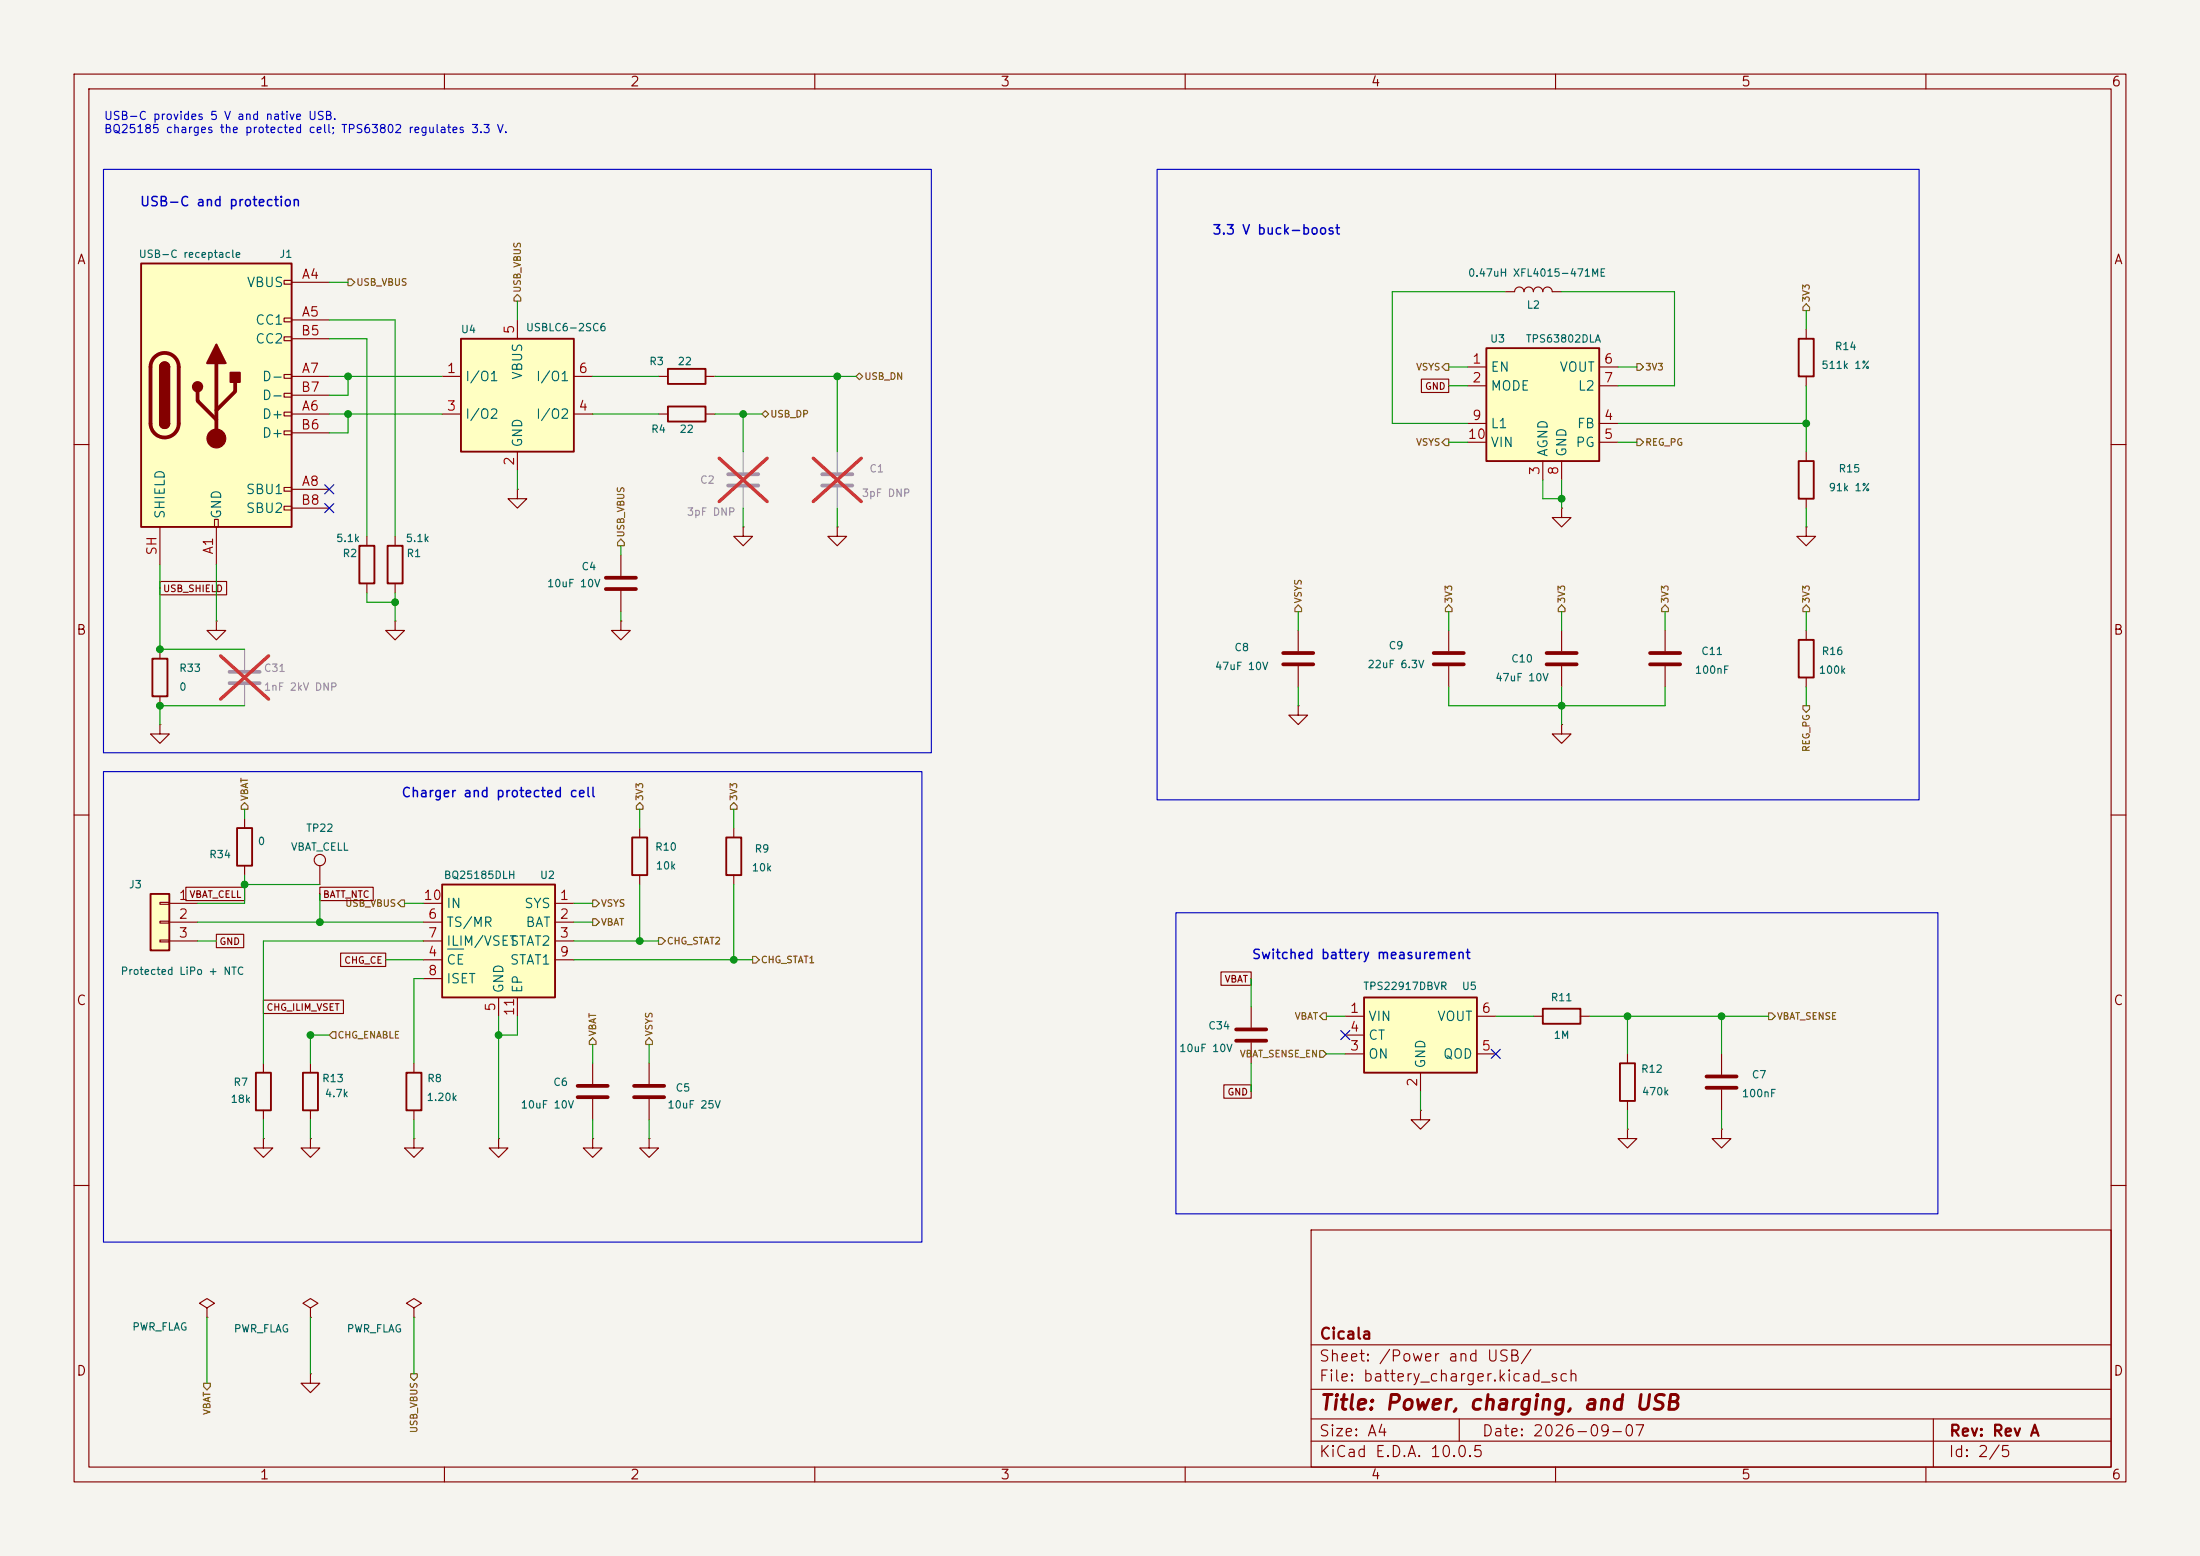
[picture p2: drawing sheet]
<svg xmlns="http://www.w3.org/2000/svg" width="297mm" height="210mm" viewBox="0 0 297 210" stroke-linecap="round" stroke-linejoin="round" font-family="sans-serif">
<path d="M0 0h297v210h-297z" fill="#f5f4ef" stroke="#f5f4ef" stroke-width=".14"/>
<g fill="none" stroke="#840000" stroke-width=".15">
<path d="M10 10h277v190h-277zM12 12h273v186h-273zM60 10v2M110 10v2M160 10v2M210 10v2M260 10v2M10 60h2M285 60h2M83.8 83.8v1.3h1.3l-1.3 1.3-1.3-1.3h1.3M83.8 83.8h.1M10 110h2"/>
<path d="M285 110h2M41.9 153.7v1.2h1.3l-1.3 1.3-1.3-1.3h1.3M41.9 153.7h.1M87.6 153.7v1.2h1.3l-1.3 1.3-1.2-1.3h1.2M87.6 153.7h.1M87.6 143.5v2.8M87.6 148.3v2.8M10 160h2M177 166h108v32h-108zM285 160h2M60 198v2M110 198v2"/>
<path d="M160 198v2M177 194.5h108M177 191.5h108M177 187.5h108M177 181.5h108M197 191.5v3M210 198v2M260 198v2M261 191.5v6.5"/>
</g>
<path d="M85.6 146.6h4.1M85.6 148.1h4.1" fill="none" stroke="#840000" stroke-width=".51"/>
<path d="M59.7 119.4h15.2v15.2h-15.2z" fill="#ffffc2"/>
<path d="M59.7 119.4h15.2v15.2h-15.2zM85.3 113h2.1v5.1h-2.1z" fill="none" stroke="#840000" stroke-width=".25"/>
<g fill="none" stroke="#840000" stroke-width=".15">
<path d="M203.2 39.4h1.3a.64 .64 0 0 1 .6-.7 .64 .64 0 0 1 .6 .7 .64 .64 0 0 1 .7-.7 .64 .64 0 0 1 .6 .7 .64 .64 0 0 1 .6-.7 .64 .64 0 0 1 .7 .7 .64 .64 0 0 1 .6-.7 .64 .64 0 0 1 .6 .7h1.3M175.3 95.3v1.2h1.2l-1.2 1.3-1.3-1.3h1.3M175.3 95.3h.1M175.3 85.1v2.8M175.3 89.9v2.8M195.6 85.1v2.8M195.6 89.9v2.8M210.8 97.8v1.3h1.3l-1.3 1.2-1.3-1.2h1.3M210.8 97.8h.1M210.8 85.1v2.8M210.8 89.9v2.8M86.4 111.8v1.2"/>
<path d="M86.4 118.1v1.3M57.1 121.9h2.6M57.1 124.5h2.6M57.1 127h2.6M57.1 129.5h2.6M57.1 132.1h2.6M67.3 134.6v2.6M69.8 134.6v2.6M74.9 121.9h2.6M74.9 124.5h2.6M74.9 127h2.6M74.9 129.5h2.6"/>
</g>
<path d="M60.4 128.1h2.2" fill="none" stroke="#006464" stroke-width=".15"/>
<path d="M173.2 88.1h4.1M173.2 89.7h4.1M193.5 88.1h4.1M193.5 89.7h4.1M208.8 88.1h4.1M208.8 89.7h4.1" fill="none" stroke="#840000" stroke-width=".51"/>
<path d="M200.7 47h15.2v15.2h-15.2z" fill="#ffffc2"/>
<path d="M90.2 49.8h5v2h-5zM200.7 47h15.2v15.2h-15.2zM242.8 45.7h2.1v5.1h-2.1zM242.8 62.2h2.1v5.1h-2.1zM242.8 86.4h2.1v5h-2.1zM32 111.8h2v5h-2zM98 113h2.1v5.1h-2.1z" fill="none" stroke="#840000" stroke-width=".25"/>
<g fill="none" stroke="#840000" stroke-width=".15">
<path d="M88.9 50.8h1.3M95.2 50.8h1.3M198.1 49.5h2.6M198.1 52.1h2.6M198.1 57.2h2.6M198.1 59.7h2.6M215.9 49.5h2.5M215.9 52.1h2.5M215.9 57.2h2.5M215.9 59.7h2.5M243.8 44.5v1.2M243.8 50.8v1.3"/>
<path d="M208.3 62.2v2.6M210.8 68.6v1.3h1.3l-1.3 1.2-1.3-1.2h1.3M210.8 68.6h.1M210.8 62.2v2.6M243.8 71.1v1.3h1.3l-1.3 1.3-1.2-1.3h1.2M243.8 71.1h.1M243.8 61v1.2M243.8 67.3v1.3M224.8 85.1v2.8M224.8 89.9v2.8M243.8 85.1v1.3M243.8 91.4v1.3"/>
<path d="M33 110.5v1.3M33 116.8v1.3M43.2 116.8v2.6M99.1 111.8v1.2M99.1 118.1v1.3"/>
<circle cx="43.2" cy="116.1" r=".76"/>
</g>
<path d="M222.8 88.1h4M222.8 89.7h4" fill="none" stroke="#840000" stroke-width=".51"/>
<path d="M31 90.7h4.1M31 92.2h4.1" fill="none" stroke="#9c9b98" stroke-width=".51"/>
<path d="M33 87.6v2.8M33 92.5v2.8" fill="none" stroke="#9c9b98" stroke-width=".15"/>
<path d="M29.8 88.5l6.5 5.9M36.3 88.5l-6.5 5.9" fill="none" stroke="#e12e31" stroke-width=".46"/>
<path d="M184.1 134.6h15.3v10.2h-15.3z" fill="#ffffc2"/>
<path d="M184.1 134.6h15.3v10.2h-15.3z" fill="none" stroke="#840000" stroke-width=".25"/>
<path d="M181.6 137.2h2.5M181.6 139.7h2.5M199.4 137.2h2.5M181.6 142.2h2.5M191.8 144.8v2.5M199.4 142.2h2.5" fill="none" stroke="#840000" stroke-width=".15"/>
<path d="M62.2 45.7h15.3v15.3h-15.3z" fill="#ffffc2"/>
<path d="M62.2 45.7h15.3v15.3h-15.3zM48.5 73.7h2v5h-2zM20.6 88.9h2v5.1h-2z" fill="none" stroke="#840000" stroke-width=".25"/>
<g fill="none" stroke="#840000" stroke-width=".15">
<path d="M59.7 50.8h2.5M59.7 55.9h2.5M69.8 43.2v2.5M77.5 50.8h2.5M77.5 55.9h2.5M49.5 72.4v1.3M49.5 78.7v1.3M69.8 61v2.5M100.3 71.1v1.3h1.3l-1.3 1.3-1.2-1.3h1.2M100.3 71.1h.1M113 71.1v1.3h1.3l-1.3 1.3-1.2-1.3h1.2M113 71.1h.1"/>
<path d="M21.6 97.8v1.3h1.3l-1.3 1.2-1.3-1.2h1.3M21.6 97.8h.1M21.6 87.6v1.3M21.6 94v1.3M29.2 83.8v1.3h1.3l-1.3 1.3-1.3-1.3h1.3M29.2 83.8h.1M168.9 135.9v2.8M168.9 140.7v2.8M191.8 149.9v1.2h1.2l-1.2 1.3-1.3-1.3h1.3M191.8 149.9h.1"/>
</g>
<path d="M111 64h4.1M111 65.5h4.1" fill="none" stroke="#9c9b98" stroke-width=".51"/>
<path d="M113 61v2.8M113 65.8v2.8" fill="none" stroke="#9c9b98" stroke-width=".15"/>
<path d="M109.8 61.8l6.5 5.9M116.3 61.8l-6.5 5.9" fill="none" stroke="#e12e31" stroke-width=".46"/>
<path d="M166.9 138.9h4M166.9 140.5h4" fill="none" stroke="#840000" stroke-width=".51"/>
<path d="M19 35.6h20.4v35.5h-20.4z" fill="#ffffc2"/>
<g fill="none" stroke="#840000" stroke-width=".15">
<path d="M38.4 37.8h1v.6h-1zM39.4 38.1h5M38.4 42.9h1v.5h-1zM38.4 45.5h1v.5h-1zM38.4 50.5h1v.6h-1zM38.4 53.1h1v.5h-1zM38.4 55.6h1v.5h-1zM38.4 58.2h1v.5h-1zM39.4 43.2h5M39.4 55.9h5M39.4 50.8h5M39.4 45.7h5"/>
<path d="M39.4 58.4h5M39.4 53.3h5M21.6 71.1v5.1M29 70.1h.5v1h-.5zM29.2 71.1v5.1M38.4 65.8h1v.5h-1zM38.4 68.3h1v.5h-1zM39.4 66h5M39.4 68.6h5M53.3 72.4v1.3M53.3 78.7v1.3M53.3 83.8v1.3h1.3l-1.3 1.3-1.2-1.3h1.2"/>
<path d="M53.3 83.8h.1M207 137.2h1.3M213.4 137.2h1.2M35.6 153.7v1.2h1.2l-1.2 1.3-1.3-1.3h1.3M35.6 153.7h.1M67.3 153.7v1.2h1.3l-1.3 1.3-1.3-1.3h1.3M67.3 153.7h.1M80 153.7v1.2h1.3l-1.3 1.3-1.3-1.3h1.3M80 153.7h.1M80 143.5v2.8M80 148.3v2.8M219.7 152.4v1.3h1.3l-1.3 1.2-1.3-1.2h1.3"/>
<path d="M219.7 152.4h.1M219.7 142.2v1.3M219.7 148.6v1.3M232.4 152.4v1.3h1.3l-1.3 1.2-1.3-1.2h1.3M232.4 152.4h.1M232.4 142.2v2.8M232.4 147.1v2.8"/>
</g>
<path d="M19 35.6h20.4v35.5h-20.4zM21.6 49.5a.64 .64 0 0 1 .6-.6 .64 .64 0 0 1 .7 .6M21.6 57.2a.64 .64 0 0 0 .6 .6 .64 .64 0 0 0 .7-.6M52.3 73.7h2.1v5h-2.1zM208.3 136.1h5.1v2.1h-5.1zM218.7 143.5h2v5.1h-2z" fill="none" stroke="#840000" stroke-width=".25"/>
<path d="M20.9 48.2a1.9 1.9 0 0 1 2-.4 1.9 1.9 0 0 1 1.2 1.7v7.7a1.91 1.91 0 0 1-1.9 1.8 1.91 1.91 0 0 1-1.9-1.8v-7.7a1.9 1.9 0 0 1 .6-1.3zM26.7 52.8v1.3l2.5 2.5M29.2 49v10.2M31.7 51.6v1.2l-2.5 2.6M78 146.6h4M78 148.1h4M230.4 145.3h4M230.4 146.8h4" fill="none" stroke="#840000" stroke-width=".51"/>
<g fill="#840000" stroke="#840000" stroke-width=".25">
<path d="M21.6 49.5h1.3v7.7h-1.3z"/>
<path d="M21.8 49.1a.64 .64 0 0 1 .7-.2 .64 .64 0 0 1 .4 .6h-1.3z"/>
<path d="M21.6 57.2h1.3a.64 .64 0 0 1-.7 .6 .64 .64 0 0 1-.6-.6z"/>
<path d="M29.2 46.5l1.3 2.5h-2.6z"/>
<path d="M31.1 50.3h1.3v1.3h-1.3z"/>
<circle cx="26.7" cy="52.2" r=".63"/>
</g>
<circle cx="29.2" cy="59.2" r="1.27" fill="#840000" stroke="#840000" stroke-width=".15"/>
<path d="M20.3 120.7h2.6v7.6h-2.6z" fill="#ffffc2"/>
<path d="M90.2 54.9h5v2h-5zM20.3 120.7h2.6v7.6h-2.6zM34.5 144.8h2.1v5.1h-2.1zM40.9 144.8h2v5.1h-2zM54.9 144.8h2v5.1h-2z" fill="none" stroke="#840000" stroke-width=".25"/>
<g fill="none" stroke="#840000" stroke-width=".15">
<path d="M88.9 55.9h1.3M95.2 55.9h1.3M191.9 51.2h3.7v1.8h-3.7zM21.6 78.5h9v1.8h-9zM69.8 66v1.3h1.3l-1.3 1.3-1.2-1.3h1.2M69.8 66h.1M83.8 74.9v2.8M83.8 79.8v2.8M25.1 119.7h7.9v1.9h-7.9zM43.2 119.7h7.2v1.9h-7.2zM21.6 121.8h1.3v.2h-1.3zM21.6 124.3h1.3v.3h-1.3z"/>
<path d="M21.6 126.9h1.3v.2h-1.3zM22.9 121.9h3.8M22.9 124.5h3.8M22.9 127h3.8M29.2 126.1h3.7v1.8h-3.7zM35.6 135h10.8v1.8h-10.8zM46 128.6h6.1v1.8h-6.1zM164.8 131.2h4.1v1.8h-4.1zM35.6 143.5v1.3M35.6 149.9v1.2M41.9 143.5v1.3M41.9 149.9v1.2"/>
<path d="M55.9 153.7v1.2h1.2l-1.2 1.3-1.3-1.3h1.3M55.9 153.7h.1M55.9 143.5v1.3M55.9 149.9v1.2M165.2 146.4h3.7v1.8h-3.7zM27.9 176.5l1.1-.6-1.1-.6-1 .6 1 .6v1.3M27.9 177.8h.1M41.9 176.5l1-.6-1-.6-1 .6 1 .6v1.3M41.9 177.8h.1M55.9 176.5l1-.6-1-.6-1 .6 1 .6v1.3M55.9 177.8h.1M41.9 185.4v1.3h1.3l-1.3 1.3-1.3-1.3h1.3"/>
<path d="M41.9 185.4h.1"/>
</g>
<path d="M98.3 64h4.1M98.3 65.5h4.1" fill="none" stroke="#9c9b98" stroke-width=".51"/>
<path d="M100.3 61v2.8M100.3 65.8v2.8" fill="none" stroke="#9c9b98" stroke-width=".15"/>
<path d="M97.1 61.8l6.5 5.9M103.6 61.8l-6.5 5.9" fill="none" stroke="#e12e31" stroke-width=".46"/>
<path d="M81.8 78h4.1M81.8 79.5h4.1" fill="none" stroke="#840000" stroke-width=".51"/>
<g fill="none" stroke="#725600" stroke-width=".15">
<path d="M47 37.7h.4l.5 .4-.5 .5h-.4zM69.4 40.2l.4-.5 .5 .5v.4h-.9zM102.9 55.9l.4-.5 .5 .5-.5 .4zM115.6 50.8l.4-.4 .5 .4-.5 .5zM195.1 49.1h.5v.9h-.5l-.4-.5zM195.1 59.2h.5v.9h-.5l-.4-.4zM221 49.1h.4l.5 .4-.5 .5h-.4zM221 59.2h.4l.5 .5-.5 .4h-.4zM243.8 41l.5 .5v.4h-.9v-.4zM83.8 72.8l.5 .4v.5h-.9v-.5zM175.3 81.7l.4 .4v.5h-.9v-.5zM195.6 81.7l.4 .4v.5h-.9v-.5z"/>
<path d="M210.8 81.7l.5 .4v.5h-.9v-.5zM224.8 81.7l.4 .4v.5h-.9v-.5zM243.4 95.3h.9v.4l-.5 .5-.4-.5zM243.8 81.7l.5 .4v.5h-.9v-.5zM33 108.3l.5 .5v.4h-.9v-.4zM86.4 108.3l.4 .5v.4h-.9v-.4zM99.1 108.3l.4 .5v.4h-.9v-.4zM44.9 139.3h.4v.9h-.4l-.5-.5zM54.2 121.5h.4v.9h-.4l-.5-.5zM80 124h.5l.4 .5-.4 .4h-.5zM80 121.5h.5l.4 .4-.4 .5h-.5zM88.9 126.6h.4l.5 .4-.5 .5h-.4z"/>
<path d="M101.6 129.1h.4l.5 .4-.5 .5h-.4zM178.6 136.7h.5v.9h-.5l-.4-.4zM238.8 136.7h.4l.5 .5-.5 .4h-.4zM79.6 140.5l.4-.4 .5 .4v.5h-.9zM87.6 140.1l.5 .4v.5h-.9v-.5zM178.2 141.8h.4l.5 .4-.5 .5h-.4zM27.5 186.7h.9v.4l-.5 .5-.4-.5zM55.4 185.4h.9v.5l-.4 .4-.5-.4z"/>
</g>
<g fill="none" stroke="#009600" stroke-width=".15">
<path d="M44.4 38.1h2.6M203.2 39.4h-15.2v17.8h10.1M210.8 39.4h15.3v12.7h-7.7M44.4 55.9h15.3M44.4 50.8h15.3M44.4 45.7h5.1v26.7M44.4 43.2h8.9v29.2M47 50.8v2.5h-2.6M47 55.9v2.5h-2.6M69.8 40.6v2.6M80 55.9h8.9M80 50.8h8.9"/>
<path d="M96.5 55.9h6.4M96.5 50.8h19.1M100.3 55.9v5.1M113 50.8v10.2M195.6 49.5h2.5M195.6 52.1h2.5M195.6 59.7h2.5M218.4 49.5h2.6M218.4 59.7h2.6M218.4 57.2h25.4M243.8 41.9v2.6M243.8 52.1v8.9"/>
<path d="M21.6 76.2v11.4h11.4M29.2 76.2v7.6M69.8 63.5v2.5M83.8 73.7v1.2M100.3 68.6v2.5M113 68.6v2.5M208.3 64.8v2.5h2.5M210.8 64.8v3.8M243.8 68.6v2.5M33 95.3h-11.4v2.5M49.5 80v1.3h3.8M53.3 80v3.8"/>
<path d="M83.8 82.6v1.2M175.3 82.6v2.5M175.3 92.7v2.6M195.6 82.6v2.5M195.6 92.7v2.6h29.2v-2.6M210.8 82.6v2.5M210.8 92.7v5.1M224.8 82.6v2.5M243.8 82.6v2.5M243.8 92.7v2.6M33 118.1v3.8h-6.3M33 109.2v1.3"/>
<path d="M33 119.4h10.2M86.4 109.2v2.6M86.4 119.4v7.6M99.1 109.2v2.6M99.1 119.4v10.1M26.7 124.5h30.4M26.7 127h2.5M43.2 120.7v3.8M44.4 139.7h-2.5v3.8M52.1 129.5h5M54.6 121.9h2.5M57.1 127h-21.5v16.5"/>
<path d="M57.1 132.1h-1.2v11.4M67.3 137.2v16.5M69.8 137.2v2.5h-2.5M77.5 124.5h2.5M77.5 129.5h24.1M77.5 127h11.4M77.5 121.9h2.5M168.9 132.1v3.8M179.1 137.2h2.5M201.9 137.2h5.1M214.6 137.2h24.2M219.7 137.2v5"/>
<path d="M232.4 137.2v5M35.6 151.1v2.6M41.9 151.1v2.6M55.9 151.1v2.6M80 141v2.5M80 151.1v2.6M87.6 141v2.5M87.6 151.1v2.6M168.9 143.5v3.8M179.1 142.2h2.5M191.8 147.3v2.6M219.7 149.9v2.5"/>
<path d="M232.4 149.9v2.5M27.9 177.8v8.9M41.9 177.8v7.6M55.9 177.8v7.6"/>
</g>
<path d="M43.8 68l1.3 1.2M43.8 65.4l1.3 1.2M45.1 68l-1.3 1.2M45.1 65.4l-1.3 1.2M181 139.1l1.2 1.2M182.2 139.1l-1.2 1.2M201.3 141.6l1.2 1.2M202.5 141.6l-1.2 1.2" fill="none" stroke="#000084" stroke-width=".15"/>
<path d="M14 22.9h111.7v78.7h-111.7zM156.2 22.9h102.9v85.1h-102.9zM14 104.1h110.5v63.5h-110.5zM158.7 123.2h102.9v40.6h-102.9z" fill="none" stroke="#0000c2" stroke-width=".15"/>
<g fill="#009600" stroke="#009600" stroke-width=".14">
<circle cx="41.9" cy="139.7" r=".46"/>
<circle cx="33" cy="119.4" r=".46"/>
<circle cx="21.6" cy="87.6" r=".46"/>
<circle cx="21.6" cy="95.3" r=".46"/>
<circle cx="43.2" cy="124.5" r=".46"/>
<circle cx="53.3" cy="81.3" r=".46"/>
<circle cx="67.3" cy="139.7" r=".46"/>
<circle cx="86.4" cy="127" r=".46"/>
<circle cx="99.1" cy="129.5" r=".46"/>
<circle cx="219.7" cy="137.2" r=".46"/>
<circle cx="232.4" cy="137.2" r=".46"/>
<circle cx="47" cy="55.9" r=".46"/>
<circle cx="113" cy="50.8" r=".46"/>
<circle cx="100.3" cy="55.9" r=".46"/>
<circle cx="47" cy="50.8" r=".46"/>
<circle cx="243.8" cy="57.2" r=".46"/>
<circle cx="210.8" cy="67.3" r=".46"/>
<circle cx="210.8" cy="95.3" r=".46"/>
</g>
<text font-size="2" fill="#840000" x="178" y="190.8">Title: Power, charging, and USB</text>
<g font-size="1.5" fill="#840000">
<text x="178" y="184.1">Sheet: /Power and USB/</text>
<text x="178" y="181.1">Cicala</text>
<text x="178" y="186.8">File: battery_charger.kicad_sch</text>
<text x="178" y="197">KiCad E.D.A. 10.0.5</text>
<text x="178" y="194.2">Size: A4</text>
<text x="200" y="194.2">Date: 2026-09-07</text>
<text x="263" y="197">Id: 2/5</text>
<text x="263" y="194.2">Rev: Rev A</text>
</g>
<g font-size="1.3" fill="#840000">
<text x="35" y="12">1</text>
<text x="85" y="12">2</text>
<text x="135" y="12">3</text>
<text x="185" y="12">4</text>
<text x="235" y="12">5</text>
<text x="285" y="12">6</text>
<text x="10.3" y="36">A</text>
<text x="285.3" y="36">A</text>
<text x="10.2" y="86">B</text>
<text x="285.2" y="86">B</text>
<text x="10.2" y="136">C</text>
<text x="285.2" y="136">C</text>
<text x="10.2" y="186">D</text>
<text x="285.2" y="186">D</text>
<text x="35" y="200">1</text>
<text x="85" y="200">2</text>
<text x="135" y="200">3</text>
<text x="185" y="200">4</text>
<text x="235" y="200">5</text>
<text x="285" y="200">6</text>
</g>
<g font-size="1.3" fill="#0000c2">
<text x="18.8" y="28.2">USB-C and protection</text>
<text x="163.6" y="32">3.3 V buck-boost</text>
<text x="54.1" y="107.9">Charger and protected cell</text>
<text x="168.9" y="129.8">Switched battery measurement</text>
</g>
<g font-size="1.3" fill="#006464">
<text x="33.2" y="39.1">VBUS</text>
<text x="34.4" y="44.1">CC1</text>
<text x="34.4" y="46.7">CC2</text>
<text x="35.3" y="51.8">D-</text>
<text x="62.7" y="51.8">I/O1</text>
<text x="70.8" y="51.4" transform="rotate(-90 70.8 51.4)">VBUS</text>
<text x="72.3" y="51.8">I/O1</text>
<text x="201.1" y="50.5">EN</text>
<text x="201.1" y="53">MODE</text>
<text x="210.4" y="50.5">VOUT</text>
<text x="212.9" y="53">L2</text>
<text x="35.3" y="56.8">D+</text>
<text x="35.3" y="59.4">D+</text>
<text x="35.3" y="54.3">D-</text>
<text x="62.7" y="56.8">I/O2</text>
<text x="72.3" y="56.8">I/O2</text>
<text x="201.1" y="58.1">L1</text>
<text x="212.8" y="58.1">FB</text>
<text x="70.8" y="60.5" transform="rotate(-90 70.8 60.5)">GND</text>
<text x="201.1" y="60.7">VIN</text>
<text x="209.2" y="61.7" transform="rotate(-90 209.2 61.7)">AGND</text>
<text x="211.8" y="61.7" transform="rotate(-90 211.8 61.7)">GND</text>
<text x="212.6" y="60.7">PG</text>
<text x="22.6" y="70.1" transform="rotate(-90 22.6 70.1)">SHIELD</text>
<text x="30.2" y="70.1" transform="rotate(-90 30.2 70.1)">GND</text>
<text x="33.1" y="67">SBU1</text>
<text x="33.1" y="69.5">SBU2</text>
<text x="60.2" y="125.4">TS/MR</text>
<text x="60.2" y="122.9">IN</text>
<text x="70.7" y="122.9">SYS</text>
<text x="70.9" y="125.4">BAT</text>
<text x="60.2" y="130.5">CE</text>
<text x="60.2" y="128">ILIM/VSET</text>
<text x="68.8" y="128">STAT2</text>
<text x="68.8" y="130.5">STAT1</text>
<text x="60.2" y="133">ISET</text>
<text x="68.3" y="134.1" transform="rotate(-90 68.3 134.1)">GND</text>
<text x="70.8" y="134.1" transform="rotate(-90 70.8 134.1)">EP</text>
<text x="184.6" y="138.1">VIN</text>
<text x="184.6" y="143.2">ON</text>
<text x="184.6" y="140.7">CT</text>
<text x="193.9" y="138.1">VOUT</text>
<text x="194.7" y="143.2">QOD</text>
<text x="192.7" y="144.3" transform="rotate(-90 192.7 144.3)">GND</text>
</g>
<g font-size="1.3" fill="#a90000">
<text x="40.6" y="38">A4</text>
<text x="40.5" y="45.6">B5</text>
<text x="40.6" y="43">A5</text>
<text x="69.7" y="45.2" transform="rotate(-90 69.7 45.2)">5</text>
<text x="40.5" y="53.2">B7</text>
<text x="40.6" y="50.7">A7</text>
<text x="60.2" y="50.7">1</text>
<text x="78" y="50.7">6</text>
<text x="198.7" y="49.4">1</text>
<text x="198.7" y="51.9">2</text>
<text x="216.4" y="49.4">6</text>
<text x="216.4" y="51.9">7</text>
<text x="40.5" y="58.3">B6</text>
<text x="40.6" y="55.7">A6</text>
<text x="60.2" y="55.7">3</text>
<text x="78" y="55.7">4</text>
<text x="198.1" y="59.6">10</text>
<text x="198.7" y="57">9</text>
<text x="216.4" y="57">4</text>
<text x="216.4" y="59.6">5</text>
<text x="40.6" y="65.9">A8</text>
<text x="69.7" y="63" transform="rotate(-90 69.7 63)">2</text>
<text x="208.1" y="64.2" transform="rotate(-90 208.1 64.2)">3</text>
<text x="210.7" y="64.2" transform="rotate(-90 210.7 64.2)">8</text>
<text x="40.5" y="68.4">B8</text>
<text x="21.5" y="75.1" transform="rotate(-90 21.5 75.1)">SH</text>
<text x="29.1" y="74.9" transform="rotate(-90 29.1 74.9)">A1</text>
<text x="24" y="121.8">1</text>
<text x="24" y="124.3">2</text>
<text x="57.1" y="121.8">10</text>
<text x="57.7" y="124.3">6</text>
<text x="75.5" y="121.8">1</text>
<text x="75.5" y="124.3">2</text>
<text x="24" y="126.9">3</text>
<text x="57.7" y="129.4">4</text>
<text x="57.7" y="126.9">7</text>
<text x="57.7" y="131.9">8</text>
<text x="75.5" y="126.9">3</text>
<text x="75.5" y="129.4">9</text>
<text x="67.2" y="136.6" transform="rotate(-90 67.2 136.6)">5</text>
<text x="69.7" y="137.2" transform="rotate(-90 69.7 137.2)">11</text>
<text x="182.1" y="137">1</text>
<text x="199.9" y="137">6</text>
<text x="182.1" y="142.1">3</text>
<text x="182.1" y="139.6">4</text>
<text x="199.9" y="142.1">5</text>
<text x="191.6" y="146.8" transform="rotate(-90 191.6 146.8)">2</text>
</g>
<g font-size="1.1" fill="#0000c2">
<text x="14" y="16.5">USB-C provides 5 V and native USB.</text>
<text x="14" y="18.2">BQ25185 charges the protected cell; TPS63802 regulates 3.3 V.</text>
</g>
<g font-size="1" fill="#006464">
<text x="18.6" y="35">USB-C receptacle</text>
<text x="37.7" y="35">J1</text>
<text x="198.1" y="37.6">0.47uH XFL4015-471ME</text>
<text x="206" y="41.9">L2</text>
<text x="62.1" y="45.2">U4</text>
<text x="70.9" y="45">USBLC6-2SC6</text>
<text x="201.1" y="46.5">U3</text>
<text x="205.9" y="46.5">TPS63802DLA</text>
<text x="247.6" y="47.5">R14</text>
<text x="87.6" y="49.5">R3</text>
<text x="91.4" y="49.5">22</text>
<text x="245.8" y="50">511k 1%</text>
<text x="87.8" y="58.7">R4</text>
<text x="91.7" y="58.7">22</text>
<text x="248.1" y="64">R15</text>
<text x="246.8" y="66.5">91k 1%</text>
<text x="45.3" y="73.4">5.1k</text>
<text x="46.2" y="75.4">R2</text>
<text x="54.7" y="73.4">5.1k</text>
<text x="54.8" y="75.4">R1</text>
<text x="78.4" y="77.2">C4</text>
<text x="73.8" y="79.5">10uF 10V</text>
<text x="166.6" y="88.1">C8</text>
<text x="187.4" y="87.9">C9</text>
<text x="203.9" y="89.7">C10</text>
<text x="229.6" y="88.6">C11</text>
<text x="245.8" y="88.6">R16</text>
<text x="24.1" y="90.9">R33</text>
<text x="24.1" y="93.5">0</text>
<text x="163.9" y="90.7">47uF 10V</text>
<text x="184.5" y="90.4">22uF 6.3V</text>
<text x="201.8" y="92.2">47uF 10V</text>
<text x="228.7" y="91.2">100nF</text>
<text x="245.5" y="91.2">100k</text>
<text x="41.2" y="112.5">TP22</text>
<text x="28.2" y="116.1">R34</text>
<text x="34.7" y="114.3">0</text>
<text x="39.2" y="115.1">VBAT_CELL</text>
<text x="59.8" y="118.9">BQ25185DLH</text>
<text x="72.8" y="118.9">U2</text>
<text x="88.4" y="115.1">R10</text>
<text x="88.5" y="117.6">10k</text>
<text x="101.4" y="117.9">10k</text>
<text x="101.8" y="115.3">R9</text>
<text x="17.3" y="120.1">J3</text>
<text x="16.2" y="131.8">Protected LiPo + NTC</text>
<text x="184" y="133.9">TPS22917DBVR</text>
<text x="197.3" y="133.9">U5</text>
<text x="209.3" y="135.4">R11</text>
<text x="159.1" y="142.2">10uF 10V</text>
<text x="163" y="139.2">C34</text>
<text x="209.7" y="140.5">1M</text>
<text x="31.1" y="149.1">18k</text>
<text x="31.4" y="146.8">R7</text>
<text x="43.4" y="146.3">R13</text>
<text x="43.8" y="148.3">4.7k</text>
<text x="57.5" y="148.8">1.20k</text>
<text x="57.6" y="146.3">R8</text>
<text x="70.2" y="149.9">10uF 10V</text>
<text x="74.6" y="146.8">C6</text>
<text x="90" y="149.9">10uF 25V</text>
<text x="91.1" y="147.6">C5</text>
<text x="221.5" y="145">R12</text>
<text x="221.6" y="148.1">470k</text>
<text x="235.1" y="148.3">100nF</text>
<text x="236.4" y="145.8">C7</text>
<text x="17.8" y="179.8">PWR_FLAG</text>
<text x="31.5" y="180.1">PWR_FLAG</text>
<text x="46.7" y="180.1">PWR_FLAG</text>
</g>
<g font-size="1" fill="#939391">
<text x="94.4" y="65.5">C2</text>
<text x="117.3" y="64">C1</text>
<text x="92.7" y="69.8">3pF DNP</text>
<text x="116.3" y="67.3">3pF DNP</text>
<text x="35.5" y="90.9">C31</text>
<text x="35.5" y="93.5">1nF 2kV DNP</text>
</g>
<g font-size=".9" fill="#725600">
<text x="48" y="38.8">USB_VBUS</text>
<text x="70.5" y="39.6" transform="rotate(-90 70.5 39.6)">USB_VBUS</text>
<text x="244.5" y="40.9" transform="rotate(-90 244.5 40.9)">3V3</text>
<text x="116.6" y="51.5">USB_DN</text>
<text x="191.1" y="50.2">VSYS</text>
<text x="222" y="50.2">3V3</text>
<text x="103.9" y="56.6">USB_DP</text>
<text x="191.1" y="60.4">VSYS</text>
<text x="222" y="60.4">REG_PG</text>
<text x="84.5" y="72.6" transform="rotate(-90 84.5 72.6)">USB_VBUS</text>
<text x="175.9" y="81.5" transform="rotate(-90 175.9 81.5)">VSYS</text>
<text x="196.3" y="81.5" transform="rotate(-90 196.3 81.5)">3V3</text>
<text x="211.5" y="81.5" transform="rotate(-90 211.5 81.5)">3V3</text>
<text x="225.5" y="81.5" transform="rotate(-90 225.5 81.5)">3V3</text>
<text x="244.5" y="81.5" transform="rotate(-90 244.5 81.5)">3V3</text>
<text x="244.5" y="101.6" transform="rotate(-90 244.5 101.6)">REG_PG</text>
<text x="33.7" y="108.2" transform="rotate(-90 33.7 108.2)">VBAT</text>
<text x="87" y="108.2" transform="rotate(-90 87 108.2)">3V3</text>
<text x="99.7" y="108.2" transform="rotate(-90 99.7 108.2)">3V3</text>
<text x="46.5" y="122.6">USB_VBUS</text>
<text x="81.1" y="125.1">VBAT</text>
<text x="81.1" y="122.6">VSYS</text>
<text x="89.9" y="127.7">CHG_STAT2</text>
<text x="102.6" y="130.2">CHG_STAT1</text>
<text x="174.7" y="137.8">VBAT</text>
<text x="239.8" y="137.8">VBAT_SENSE</text>
<text x="45.5" y="140.4">CHG_ENABLE</text>
<text x="80.7" y="139.9" transform="rotate(-90 80.7 139.9)">VBAT</text>
<text x="88.3" y="139.9" transform="rotate(-90 88.3 139.9)">VSYS</text>
<text x="167.3" y="142.9">VBAT_SENSE_EN</text>
<text x="28.6" y="191" transform="rotate(-90 28.6 191)">VBAT</text>
<text x="56.6" y="193.5" transform="rotate(-90 56.6 193.5)">USB_VBUS</text>
</g>
<g font-size=".9" fill="#840000">
<text x="192.3" y="52.8">GND</text>
<text x="21.9" y="80.1">USB_SHIELD</text>
<text x="25.5" y="121.4">VBAT_CELL</text>
<text x="43.5" y="121.4">BATT_NTC</text>
<text x="29.6" y="127.7">GND</text>
<text x="46.4" y="130.3">CHG_CE</text>
<text x="35.9" y="136.6">CHG_ILIM_VSET</text>
<text x="165.3" y="132.8">VBAT</text>
<text x="165.6" y="148.1">GND</text>
</g>
</svg>
